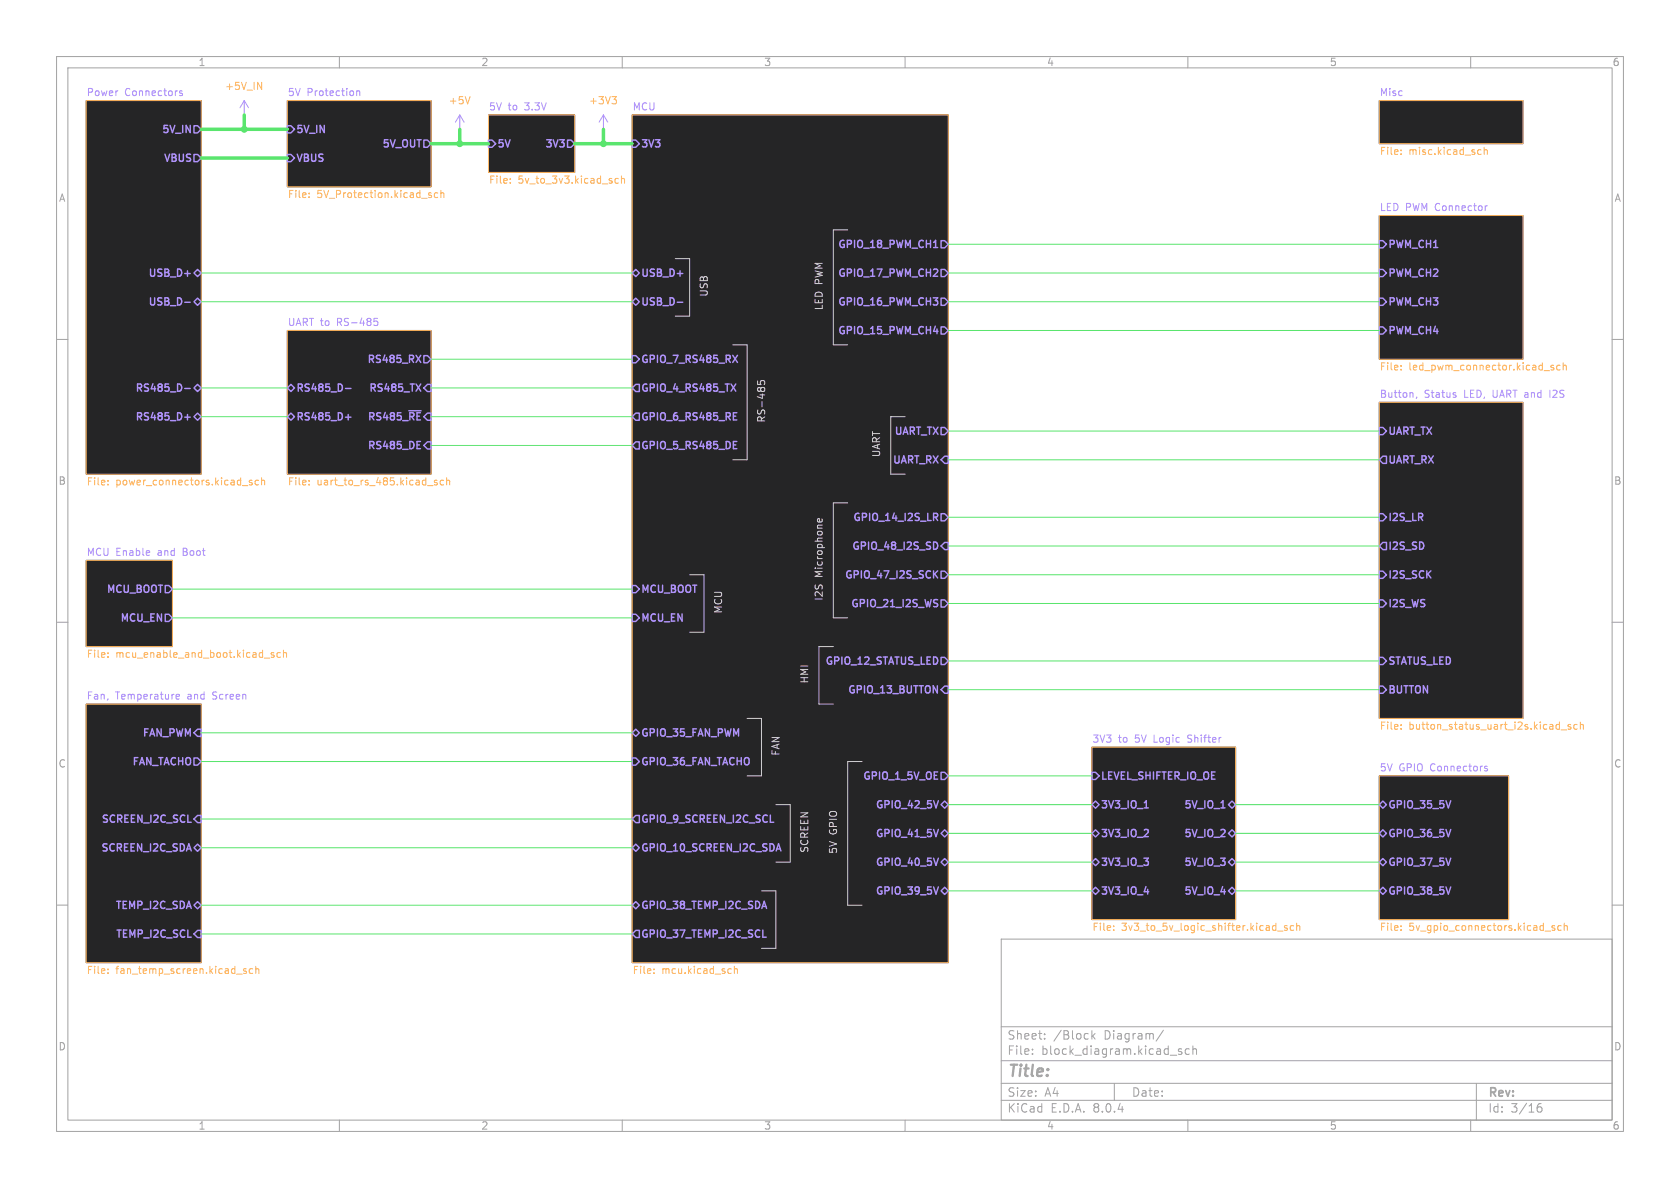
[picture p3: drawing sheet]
<svg xmlns="http://www.w3.org/2000/svg" width="297mm" height="210mm" viewBox="0 0 297 210" stroke-linecap="round" stroke-linejoin="round" font-family="sans-serif">
<g fill="none" stroke="#a2a2a2" stroke-width=".18">
<path d="M10 10h277v190h-277zM12 12h273v186h-273zM60 10v2M110 10v2M160 10v2M210 10v2M260 10v2M10 60h2M285 60h2M10 110h2M285 110h2M10 160h2"/>
<path d="M285 160h2M177 166h108v32h-108zM60 198v2M110 198v2M160 198v2M177 194.5h108M177 191.5h108M177 187.5h108M177 181.5h108M182.5 186.3v.1M182.5 185.5v.1M184.7 183.6v.1"/>
<path d="M184.7 182.8v.1M193 182.2v1.5M193.2 183.1l.4 .6M193.6 182.7l-.6 .6M197 191.5v3M205.7 182.1l-1.3 2M208.9 185.5l-.4-.1-.2 .2 .1 .2 .5 .2v.3h-.6M210 198v2M210.2 185.5l-.4-.1-.3 .3v.4l.2 .2h.5M210.9 185.5l.2-.1 .4 .1v.9M210.9 184.9v1.5M260 198v2"/>
<path d="M261 191.5v6.5M271.7 196l.3-.3h.5l.1 .3v.3l-.3 .3h-.3l-.3-.3M272.5 195.1a.6 .6 0 0 0-.8 .6"/>
</g>
<g fill="#252526" stroke="#252526" stroke-width=".18">
<path d="M243.8 17.8h25.4v7.6h-25.4z"/>
<path d="M243.8 38.1h25.4v25.4h-25.4z"/>
<path d="M243.8 71.1h25.4v55.9h-25.4z"/>
<path d="M15.2 17.8h20.4v66h-20.4z"/>
<path d="M243.8 137.2h22.9v25.4h-22.9z"/>
<path d="M193 132.1h25.4v30.5h-25.4z"/>
<path d="M15.2 124.5h20.4v45.7h-20.4z"/>
<path d="M86.4 20.3h15.2v10.2h-15.2z"/>
<path d="M50.8 58.4h25.4v25.4h-25.4z"/>
<path d="M111.8 20.3h55.8v149.9h-55.8z"/>
<path d="M15.2 99.1h15.3v15.2h-15.3z"/>
<path d="M50.8 17.8h25.4v15.2h-25.4z"/>
</g>
<g fill="none" stroke="#ffb45b" stroke-width=".18">
<path d="M15.2 17.8h20.4v66h-20.4zM45.5 14.5l.8 1.3v-1.3M50.8 17.8h25.4v15.2h-25.4zM83.1 17.1l-.4 1.3M108.2 17.1h.8l-.4 .5M108.7 17.6l.3 .2v.3l-.3 .3M243.8 17.8h25.4v7.6h-25.4zM54.6 34.1v.2M54.6 34.8v.1M75.9 34.5l.3 .1 .1 .1-.2 .2h-.2M75.9 34.1h.3M77.4 34.1h-.4l-.2 .2 .1 .6h.5"/>
<path d="M77.9 34.2l.2-.1h.3l.1 .8M77.9 33.7v1.2M86.4 20.3h15.2v10.2h-15.2zM90.2 32.3v.1M90.2 31.6v.1M109.3 31.6l-.3-.1-.3 .3 .1 .5h.5M109.9 31.7l.1-.2 .3 .1 .1 .8M109.9 31.1v1.3M111.8 20.3h55.8v149.9h-55.8zM243.8 38.1h25.4v25.4h-25.4zM247.7 27.2v.1M247.7 26.5v.1"/>
<path d="M261.5 26.5h.3M261.8 27.2l-.3 .1M262.4 26.6l.2-.1h.3v.8M262.4 26v1.3M50.8 58.4h25.4v25.4h-25.4zM243.8 71.1h25.4v55.9h-25.4zM247.7 64.6v.1M247.7 65.3v.1M273 65.5h.9M274.7 64.6h-.3l-.2 .1v.2l.5 .1v.3h-.5M275.8 64.6h-.4l-.2 .2 .1 .5h.5M276.4 64.7l.1-.1h.3l.1 .8"/>
<path d="M276.4 64.1v1.3M15.2 99.1h15.3v15.2h-15.3zM19.1 85.6v.1M19.1 84.9v.2M42.9 85.8h.9M44.6 84.9h-.4l-.1 .2v.1l.5 .2v.3h-.5M45.7 84.9h-.4l-.2 .2 .1 .6h.5M46.2 85l.2-.1h.3l.1 .8M46.2 84.5v1.2M54.6 85.6v.1M54.6 84.9v.2M77.3 84.9h-.3l-.2 .2v.1l.5 .2v.3h-.5"/>
<path d="M78.4 84.9h-.3l-.3 .2 .1 .6h.5M79 85l.1-.1h.3l.1 .8M79 84.5v1.2M19.1 115.4v.1M19.1 116.1v.1M46.7 116.3h1M48.4 115.4h-.3l-.2 .1 .1 .2 .4 .1v.3h-.5M49.6 115.4h-.4l-.2 .2 .1 .5h.5M50.1 115.5l.2-.1h.3l.1 .8M50.1 114.9v1.3M15.2 124.5h20.4v45.7h-20.4zM193 132.1h25.4v30.5h-25.4z"/>
<path d="M243.8 137.2h22.9v25.4h-22.9zM247.7 128.1v.1M247.7 128.8v.1M276 129h1M277.7 128.1h-.3l-.2 .1 .1 .2 .4 .1v.3h-.5M278.8 128.1h-.3l-.3 .2 .2 .5h.4M279.4 128.2l.2-.1h.3v.8M279.4 127.6v1.3M19.1 171.3v.1M19.1 172v.1M43.5 171.3l-.3-.1-.2 .2 .1 .2 .4 .1v.3h-.5M44.7 171.3l-.4-.1-.2 .3 .1 .5h.5"/>
<path d="M45.2 171.4l.2-.2 .3 .1 .1 .8M45.2 170.8v1.3M115.6 172v.1M115.6 171.3v.1M129.2 171.2l.1 .1M129.3 172l-.1 .1M129.8 171.4l.2-.2 .3 .1 .1 .8M129.8 170.8v1.3M196.9 164.3v.2M196.9 163.7v.1M225.9 164.6h.9M227.6 163.7l-.4-.1-.1 .2v.2l.5 .1v.3h-.5"/>
<path d="M228.7 163.7l-.4-.1-.2 .3 .1 .5h.5M229.2 163.7l.2-.1 .3 .1 .1 .8M229.2 163.2v1.3M247.7 163.7v.1M247.7 164.3v.2M273.1 164.6h1M274.8 163.7l-.3-.1-.1 .2v.2l.4 .1v.3h-.4M276 163.7l-.4-.1-.2 .3 .1 .5h.5M276.5 163.7l.2-.1 .3 .1 .1 .8M276.5 163.2v1.3"/>
</g>
<g fill="none" stroke="#af92fb" stroke-width=".25">
<path d="M34.3 22.2h.6l.7 .7-.7 .6h-.6zM34.3 27.3h.6l.7 .6-.7 .7h-.6zM50.8 22.2h.6l.7 .7-.7 .6h-.6zM50.8 27.3h.6l.7 .6-.7 .7h-.6zM74.9 24.8h.7l.6 .6-.6 .6h-.7zM86.4 24.8h.6l.6 .6-.6 .6h-.6zM100.3 24.8h.7l.6 .6-.6 .6h-.7zM111.8 24.8h.6l.6 .6-.6 .6h-.6zM32.7 53.4h.9M32.7 48.4h.9M34.3 53.3l.6-.6 .7 .6-.7 .7zM34.3 48.3l.6-.7 .7 .7-.7 .6z"/>
<path d="M111.8 53.3l.6-.6 .6 .6-.6 .7zM111.8 48.3l.6-.7 .6 .7-.6 .6zM119.7 53.4h1M165 52.6h.8l-.5 .5M165 58.6h.8M165 43.8h.8M165.3 42.7l.1-.2v1.3M165.5 53.1l.3 .3v.3l-.3 .2M165.5 47.6l.3 .2-.1 .3-.7 .7h.8M166.4 52.7h.6l.6 .6-.6 .7h-.6zM166.4 47.6h.6l.6 .7-.6 .6h-.6zM166.4 57.8h.6l.6 .6-.6 .7h-.6z"/>
<path d="M166.4 42.5h.6l.6 .7-.6 .6h-.6zM243.8 47.6h.7l.6 .7-.6 .6h-.7zM243.8 42.5h.7l.6 .7-.6 .6h-.7zM243.8 57.8h.7l.6 .6-.6 .7h-.7zM243.8 52.7h.7l.6 .6-.6 .7h-.7zM32.7 73.8h.9M32.7 68.7h.9M33.1 73.3v.9M34.3 73.7l.6-.7 .7 .7-.7 .6zM34.3 68.6l.6-.7 .7 .7-.7 .6zM50.8 68.6l.6-.7 .7 .7-.7 .6zM50.8 73.7l.6-.7 .7 .7-.7 .6z"/>
<path d="M61.1 73.8h.9M61.1 68.7h.9M61.6 73.3v.9M72.3 72.6h2.1M73.5 62.8l.9 1.3M73.5 67.9l.9 1.3M73.7 78.6h.4M73.7 79.3h.6M73.7 78h.6M74.4 62.8l-.9 1.3M74.4 67.9l-.9 1.3M74.9 62.9h.7l.6 .6-.6 .6h-.7z"/>
<path d="M75.6 78.1h.6v1.3h-.6l-.7-.7zM75.6 67.9h.6v1.3h-.6l-.7-.6zM111.8 62.9h.6l.6 .6-.6 .6h-.6zM112.4 67.9h.6v1.3h-.6l-.6-.6zM112.4 78.1h.6v1.3h-.6l-.6-.7zM112.4 73h.6v1.3h-.6l-.6-.6zM129.2 67.9l.9 1.3M129.5 62.8l.9 1.3M129.7 78.6h.4M129.7 79.3h.6M129.7 78h.6M129.7 73.6h.4"/>
<path d="M129.7 74.2h.6M129.7 73h.6M130.1 67.9l-.9 1.3M130.4 62.8l-.9 1.3M166.4 75.6h.6l.6 .6-.6 .6h-.6zM243.8 75.6h.7l.6 .6-.6 .6h-.7zM165 90.7h.5l.3 .3-.2 .3-.6 .1M165.3 95.8a.68 .68 0 0 1 .5 .7 .68 .68 0 0 1-.5 .6M165.3 91.4l.5 .6M166.4 81.3l.6-.7h.6v1.3h-.6zM166.4 90.8h.6l.6 .6-.6 .7h-.6zM167 95.9h.6v1.3h-.6l-.6-.7z"/>
<path d="M243.8 90.8h.7l.6 .6-.6 .7h-.7zM244.5 80.6h.6v1.3h-.6l-.7-.6zM244.5 95.9h.6v1.3h-.6l-.7-.7zM29.2 108.6h.6l.7 .6-.7 .7h-.6zM29.2 103.5h.6l.7 .6-.7 .7h-.6zM111.8 108.6h.6l.6 .6-.6 .7h-.6zM111.8 103.5h.6l.6 .6-.6 .7h-.6zM165.2 101.4l.6 .8M165.3 106h.5M165.5 106.6l.3 .3-.3 .4M165.8 100.9l-.8 .7M166.4 106h.6l.6 .7-.6 .6h-.6z"/>
<path d="M166.4 101h.6l.6 .6-.6 .6h-.6zM166.4 116.2h.6l.6 .6-.6 .7h-.6zM243.8 116.2h.7l.6 .6-.6 .7h-.7zM243.8 106h.7l.6 .7-.6 .6h-.7zM243.8 101h.7l.6 .6-.6 .6h-.7zM34.3 134h.6l.7 .6-.7 .7h-.6zM34.9 128.9h.7v1.3h-.7l-.6-.7zM111.8 134h.6l.6 .6-.6 .7h-.6zM111.8 129.5l.6-.6 .6 .6-.6 .7zM166.4 136.5h.6l.6 .7-.6 .6h-.6zM166.4 121.9l.6-.6h.6v1.3h-.6zM193 136.5h.7l.6 .7-.6 .6h-.7z"/>
<path d="M243.8 121.3h.7l.6 .6-.6 .7h-.7zM34.9 149.2l.7 .7-.7 .6-.6-.6zM34.9 144.1h.7v1.3h-.7l-.6-.6zM111.8 144.8l.6-.7h.6v1.3h-.6zM111.8 149.9l.6-.7 .6 .7-.6 .6zM136.2 145.4h.6M137.6 149.2l.5 1.2M165.9 156.8l-.4 1.3M165.9 151.7l-.4 1.3M165.9 146.6l-.4 1.3M165.9 141.5l-.4 1.3M166.4 157.5l.6-.7 .6 .7-.6 .6z"/>
<path d="M166.4 152.4l.6-.6 .6 .6-.6 .6zM166.4 147.3l.6-.6 .6 .6-.6 .7zM166.4 142.2l.6-.6 .6 .6-.6 .7zM193 147.3l.7-.6 .6 .6-.6 .7zM193 152.4l.7-.6 .6 .6-.6 .6zM193 157.5l.7-.7 .6 .7-.6 .6zM193.7 141.6l.6 .6-.6 .7-.7-.7zM202.2 147.9h.8M202.3 142.8h.7M202.3 157.6h.8M203 146.7v.5M215.8 142.8h.8"/>
<path d="M217.2 152.4l.6-.6 .6 .6-.6 .6zM217.2 147.3l.6-.6 .6 .6-.6 .7zM217.2 157.5l.6-.7 .6 .7-.6 .6zM217.8 141.6l.6 .6-.6 .7-.6-.7zM243.8 147.3l.7-.6 .6 .6-.6 .7zM243.8 152.4l.7-.6 .6 .6-.6 .6zM243.8 157.5l.7-.7 .6 .7-.6 .6zM244.5 141.6l.6 .6-.6 .7-.7-.7zM256.5 141.5l-.5 1.3M256.5 146.6l-.5 1.3M256.5 151.7l-.5 1.3M256.5 156.8l-.5 1.3"/>
<path d="M34.3 160l.6-.6 .7 .6-.7 .7zM34.9 164.5h.7v1.2h-.7l-.6-.6zM111.8 160l.6-.6 .6 .6-.6 .7zM112.4 164.5h.6v1.2h-.6l-.6-.6zM134.9 165.7h.6"/>
</g>
<g fill="none" stroke="#af92fb" stroke-width=".18">
<path d="M32.2 16.1h-.3l-.2 .1 .1 .2 .4 .1v.3h-.5M43.2 17.8l-.8 1.3M43.2 17.8v2.5M43.2 17.8l.7 1.3M63.1 16.2l.1-.1h.3l.1 .8M63.1 16.1v.8M43.2 20.3h.1M81.3 22.9h.1M81.3 20.3l-.8 1.3M81.3 20.3v2.6M81.3 20.3l.7 1.3M106.7 22.9h.1"/>
<path d="M106.7 20.3l-.8 1.3M106.7 20.3v2.6M106.7 20.3l.7 1.3M262.9 36.4l-.3 .2M66.1 56.3h.6M66.1 56.8h.5l.2 .2-.1 .5h-.6M250.5 70.2l-.1 .2M257.2 69.8l.2 .2-.2 .2M257.2 69.4l.2 .1M274 69v1.2M31.1 123.2l.6-.2v-.2l-.4-.1-.2 .2 .1 .6h.5M262.5 135.8l.4 .1 .1 .2-.2 .2-.4-.1"/>
<path d="M262.5 135.5h.4"/>
</g>
<g fill="none" stroke="#d4d4d4" stroke-width=".18">
<path d="M119.4 45.7h2.5v10.2h-2.5M149.9 40.6h-2.6v20.4h2.6M129.5 61h2.6v20.3h-2.6M133.9 67.3v.6l.6 .1-.1-.2 .1-.4 .2-.1h.4l.1 .2-.1 .5M157.5 73.7h.1M157.5 73.7h2.5M157.5 73.7v10.1h2.5M145.3 91.7l.1 .4-.2 .2-.6-.1v-.5h.2l.1 .6M149.9 88.9h-2.6v20.3h2.6M121.9 101.6h2.6v10.2h-2.6M147.3 114.3h-2.5v10.2h2.5M132.1 127h2.5v10.2h-2.5"/>
<path d="M152.4 134.6h-2.5v25.4h2.5M134.6 157.5h2.6v10.1h-2.6M137.2 142.2h2.5v10.2h-2.5"/>
</g>
<g fill="none" stroke="#59e56d" stroke-width=".18">
<path d="M35.6 53.3h76.2M35.6 48.3h76.2M167.6 53.3h76.2M167.6 43.2h76.2M167.6 58.4h76.2M167.6 48.3h76.2M35.6 68.6h15.2M35.6 73.7h15.2M76.2 68.6h35.6M76.2 78.7h35.6M76.2 63.5h35.6M76.2 73.7h35.6"/>
<path d="M167.6 76.2h76.2M167.6 96.5h76.2M167.6 91.4h76.2M167.6 81.3h76.2M30.5 109.2h81.3M30.5 104.1h81.3M167.6 101.6h76.2M167.6 106.7h76.2M167.6 116.8h76.2M35.6 129.5h76.2M35.6 134.6h76.2M167.6 137.2h25.4"/>
<path d="M167.6 121.9h76.2M35.6 149.9h76.2M35.6 144.8h76.2M167.6 157.5h25.4M167.6 147.3h25.4M167.6 142.2h25.4M167.6 152.4h25.4M218.4 157.5h25.4M218.4 147.3h25.4M218.4 142.2h25.4M218.4 152.4h25.4M35.6 160h76.2"/>
<path d="M35.6 165.1h76.2"/>
</g>
<path d="M35.6 22.9h15.2M35.6 27.9h15.2M43.2 20.3v2.6M76.2 25.4h10.2M81.3 22.9v2.5M101.6 25.4h10.2M106.7 22.9v2.5" fill="none" stroke="#59e56d" stroke-width=".61"/>
<g fill="#59e56d" stroke="#59e56d" stroke-width=".18">
<circle cx="106.7" cy="25.4" r=".52"/>
<circle cx="43.2" cy="22.9" r=".52"/>
<circle cx="81.3" cy="25.4" r=".52"/>
</g>
<text font-size="2.8" fill="#a2a2a2" x="178" y="190.9">Title:</text>
<g font-size="2.1" fill="#a2a2a2">
<text x="178" y="184">Sheet:</text>
<text x="186.2" y="184">/Block</text>
<text x="195.2" y="184">Diagram/</text>
<text x="178" y="186.7">File:</text>
<text x="184.1" y="186.7">block_diagram.kicad_sch</text>
<text x="178" y="196.9">KiCad</text>
<text x="178" y="194.1">Size:</text>
<text x="184.7" y="194.1">A4</text>
<text x="185.7" y="196.9">E.D.A.</text>
<text x="193.3" y="196.9">8.0.4</text>
<text x="200" y="194.1">Date:</text>
<text x="263" y="194.3">Rev:</text>
<text x="263" y="196.9">Id:</text>
<text x="267.1" y="196.9">3/16</text>
</g>
<g font-size="1.8" fill="#a2a2a2">
<text x="35" y="11.9">1</text>
<text x="85" y="11.9">2</text>
<text x="135" y="11.9">3</text>
<text x="185" y="11.9">4</text>
<text x="235" y="11.9">5</text>
<text x="285" y="11.9">6</text>
<text x="10.3" y="35.9">A</text>
<text x="285.3" y="35.9">A</text>
<text x="10.3" y="85.9">B</text>
<text x="285.3" y="85.9">B</text>
<text x="10.3" y="135.9">C</text>
<text x="285.3" y="135.9">C</text>
<text x="10.3" y="185.9">D</text>
<text x="285.3" y="185.9">D</text>
<text x="35" y="199.9">1</text>
<text x="85" y="199.9">2</text>
<text x="135" y="199.9">3</text>
<text x="185" y="199.9">4</text>
<text x="235" y="199.9">5</text>
<text x="285" y="199.9">6</text>
</g>
<g font-size="1.8" fill="#af92fb">
<text x="15.2" y="17.1">Power</text>
<text x="22" y="17.1">Connectors</text>
<text x="50.8" y="17.1">5V</text>
<text x="54.3" y="17.1">Protection</text>
<text x="243.8" y="17.1">Misc</text>
<text x="28.4" y="23.9">5V_IN</text>
<text x="52.3" y="23.9">5V_IN</text>
<text x="86.4" y="19.6">5V</text>
<text x="89.8" y="19.6">to</text>
<text x="92.9" y="19.6">3.3V</text>
<text x="111.8" y="19.6">MCU</text>
<text x="28.7" y="29">VBUS</text>
<text x="52.3" y="29">VBUS</text>
<text x="67.3" y="26.4">5V_OUT</text>
<text x="87.8" y="26.4">5V</text>
<text x="96.1" y="26.4">3V3</text>
<text x="113.2" y="26.4">3V3</text>
<text x="243.8" y="37.4">LED PWM Connector</text>
<text x="147.9" y="44.2">GPIO_18_PWM_CH1</text>
<text x="245.3" y="44.2">PWM_CH1</text>
<text x="26" y="49.3">USB_D+</text>
<text x="113.2" y="49.3">USB_D+</text>
<text x="147.9" y="49.3">GPIO_17_PWM_CH2</text>
<text x="245.3" y="49.3">PWM_CH2</text>
<text x="26" y="54.4">USB_D-</text>
<text x="50.8" y="57.7">UART to</text>
<text x="59.7" y="57.7">RS-485</text>
<text x="113.2" y="54.4">USB_D-</text>
<text x="147.9" y="54.4">GPIO_16_PWM_CH3</text>
<text x="147.9" y="59.4">GPIO_15_PWM_CH4</text>
<text x="245.3" y="59.4">PWM_CH4</text>
<text x="245.3" y="54.4">PWM_CH3</text>
<text x="64.7" y="64.5">RS485_RX</text>
<text x="113.2" y="64.5">GPIO_7_RS485_RX</text>
<text x="23.7" y="69.6">RS485_D-</text>
<text x="52.3" y="69.6">RS485_D-</text>
<text x="65" y="69.6">RS485_TX</text>
<text x="113.2" y="69.6">GPIO_4_RS485_TX</text>
<text x="243.8" y="70.4">Button,</text>
<text x="251.8" y="70.4">Status</text>
<text x="258.9" y="70.4">LED,</text>
<text x="264.2" y="70.4">UART and</text>
<text x="274.6" y="70.4">I2S</text>
<text x="23.7" y="74.7">RS485_D+</text>
<text x="52.3" y="74.7">RS485_D+</text>
<text x="64.7" y="74.7">RS485_~{RE}</text>
<text x="113.2" y="74.7">GPIO_6_RS485_RE</text>
<text x="157.9" y="77.2">UART_TX</text>
<text x="245.3" y="77.2">UART_TX</text>
<text x="64.7" y="79.8">RS485_DE</text>
<text x="113.2" y="79.8">GPIO_5_RS485_DE</text>
<text x="157.6" y="82.3">UART_RX</text>
<text x="245.3" y="82.3">UART_RX</text>
<text x="150.6" y="92.5">GPIO_14_I2S_LR</text>
<text x="245.3" y="92.5">I2S_LR</text>
<text x="15.2" y="98.3">MCU Enable</text>
<text x="28" y="98.3">and</text>
<text x="32.6" y="98.3">Boot</text>
<text x="150.4" y="97.5">GPIO_48_I2S_SD</text>
<text x="245.3" y="97.5">I2S_SD</text>
<text x="18.6" y="105.2">MCU_BOOT</text>
<text x="113.2" y="105.2">MCU_BOOT</text>
<text x="149.1" y="102.6">GPIO_47_I2S_SCK</text>
<text x="150.2" y="107.7">GPIO_21_I2S_WS</text>
<text x="245.3" y="107.7">I2S_WS</text>
<text x="245.3" y="102.6">I2S_SCK</text>
<text x="21" y="110.2">MCU_EN</text>
<text x="113.2" y="110.2">MCU_EN</text>
<text x="145.7" y="117.9">GPIO_12_STATUS_LED</text>
<text x="245.3" y="117.9">STATUS_LED</text>
<text x="15.2" y="123.7">Fan,</text>
<text x="20.4" y="123.7">Temperature</text>
<text x="33.2" y="123.7">and</text>
<text x="37.9" y="123.7">Screen</text>
<text x="149.6" y="122.9">GPIO_13_BUTTON</text>
<text x="245.3" y="122.9">BUTTON</text>
<text x="24.9" y="130.6">FAN_PWM</text>
<text x="113.2" y="130.6">GPIO_35_FAN_PWM</text>
<text x="193" y="131.4">3V3</text>
<text x="197.7" y="131.4">to</text>
<text x="200.8" y="131.4">5V</text>
<text x="204.2" y="131.4">Logic</text>
<text x="210.4" y="131.4">Shifter</text>
<text x="23.1" y="135.6">FAN_TACHO</text>
<text x="113.2" y="135.6">GPIO_36_FAN_TACHO</text>
<text x="243.8" y="136.4">5V</text>
<text x="247.3" y="136.4">GPIO Connectors</text>
<text x="152.3" y="138.2">GPIO_1_5V_OE</text>
<text x="154.5" y="143.3">GPIO_42_5V</text>
<text x="194.5" y="143.3">3V3_IO_1</text>
<text x="194.5" y="138.2">LEVEL_SHIFTER_IO_OE</text>
<text x="209.1" y="143.3">5V_IO_1</text>
<text x="245.3" y="143.3">GPIO_35_5V</text>
<text x="17.7" y="145.8">SCREEN_I2C_SCL</text>
<text x="113.2" y="145.8">GPIO_9_SCREEN_I2C_SCL</text>
<text x="154.5" y="148.3">GPIO_41_5V</text>
<text x="194.5" y="148.3">3V3_IO_2</text>
<text x="209.1" y="148.3">5V_IO_2</text>
<text x="245.3" y="148.3">GPIO_36_5V</text>
<text x="17.6" y="150.9">SCREEN_I2C_SDA</text>
<text x="113.2" y="150.9">GPIO_10_SCREEN_I2C_SDA</text>
<text x="154.5" y="153.4">GPIO_40_5V</text>
<text x="194.5" y="153.4">3V3_IO_3</text>
<text x="209.1" y="153.4">5V_IO_3</text>
<text x="245.3" y="153.4">GPIO_37_5V</text>
<text x="20.2" y="161">TEMP_I2C_SDA</text>
<text x="113.2" y="161">GPIO_38_TEMP_I2C_SDA</text>
<text x="154.5" y="158.5">GPIO_39_5V</text>
<text x="194.5" y="158.5">3V3_IO_4</text>
<text x="209.1" y="158.5">5V_IO_4</text>
<text x="245.3" y="158.5">GPIO_38_5V</text>
<text x="20.2" y="166.1">TEMP_I2C_SCL</text>
<text x="113.2" y="166.1">GPIO_37_TEMP_I2C_SCL</text>
</g>
<g font-size="1.8" fill="#ffb45b">
<text x="39.7" y="16.1">+5V_IN</text>
<text x="79.2" y="18.6">+5V</text>
<text x="104" y="18.6">+3V3</text>
<text x="243.8" y="27.7">File:</text>
<text x="249.1" y="27.7">misc.kicad_sch</text>
<text x="50.8" y="35.3">File:</text>
<text x="56" y="35.3">5V_Protection.kicad_sch</text>
<text x="86.4" y="32.8">File:</text>
<text x="91.6" y="32.8">5v_to_3v3.kicad_sch</text>
<text x="243.8" y="65.8">File:</text>
<text x="249.1" y="65.8">led_pwm_connector.kicad_sch</text>
<text x="15.2" y="86.1">File:</text>
<text x="20.5" y="86.1">power_connectors.kicad_sch</text>
<text x="50.8" y="86.1">File:</text>
<text x="56" y="86.1">uart_to_rs_485.kicad_sch</text>
<text x="15.2" y="116.6">File:</text>
<text x="20.5" y="116.6">mcu_enable_and_boot.kicad_sch</text>
<text x="243.8" y="129.3">File:</text>
<text x="249.1" y="129.3">button_status_uart_i2s.kicad_sch</text>
<text x="193" y="164.9">File:</text>
<text x="198.3" y="164.9">3v3_to_5v_logic_shifter.kicad_sch</text>
<text x="243.8" y="164.9">File:</text>
<text x="249.1" y="164.9">5v_gpio_connectors.kicad_sch</text>
<text x="15.2" y="172.5">File:</text>
<text x="20.5" y="172.5">fan_temp_screen.kicad_sch</text>
<text x="111.8" y="172.5">File:</text>
<text x="117" y="172.5">mcu.kicad_sch</text>
</g>
<g font-size="1.8" fill="#d4d4d4">
<text x="125.3" y="52.6" transform="rotate(-90 125.3 52.6)">USB</text>
<text x="145.6" y="54.9" transform="rotate(-90 145.6 54.9)">LED PWM</text>
<text x="135.5" y="74.8" transform="rotate(-90 135.5 74.8)">RS-485</text>
<text x="155.8" y="80.9" transform="rotate(-90 155.8 80.9)">UART</text>
<text x="145.6" y="106.3" transform="rotate(-90 145.6 106.3)">I2S</text>
<text x="145.6" y="102.1" transform="rotate(-90 145.6 102.1)">Microphone</text>
<text x="127.9" y="108.6" transform="rotate(-90 127.9 108.6)">MCU</text>
<text x="143.1" y="120.9" transform="rotate(-90 143.1 120.9)">HMI</text>
<text x="138" y="133.7" transform="rotate(-90 138 133.7)">FAN</text>
<text x="148.2" y="147.6" transform="rotate(-90 148.2 147.6)">GPIO</text>
<text x="143.1" y="150.9" transform="rotate(-90 143.1 150.9)">SCREEN</text>
<text x="148.2" y="151" transform="rotate(-90 148.2 151)">5V</text>
</g>
</svg>
